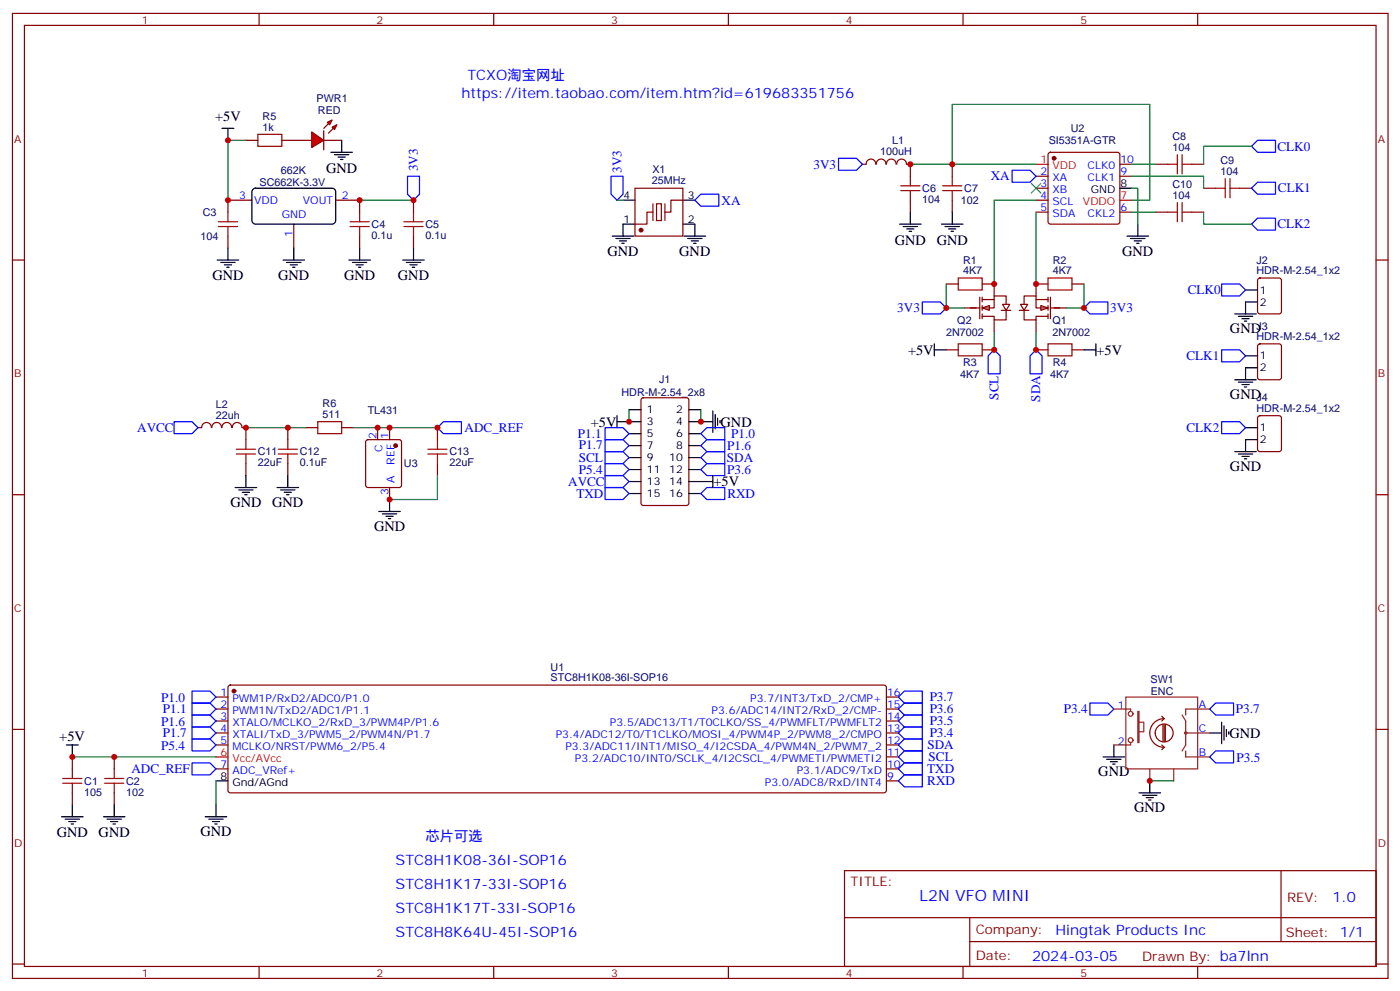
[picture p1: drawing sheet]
<svg xmlns="http://www.w3.org/2000/svg" width="413mm" height="292mm" viewBox="0 0 413 292" stroke-linecap="round" stroke-linejoin="round" font-family="sans-serif">
<g fill="none" stroke="#870000" stroke-width=".35">
<path d="M3.7 4h405.3v284.3h-405.3zM7.2 7.5h398.3v277.3h-398.3zM76.3 4v3.5M145.5 4v3.5M214.6 4v3.5M283.8 4v3.5M352.9 4v3.5M67.2 59h7M72.5 41.3h3.5M83 41.3h3.6M98.9 59h7.1M187.1 55.5h14.1v14.1h-14.1z"/>
<path d="M201.2 59h-3.5v3.5h-1.8M305.3 51.9h3.5M305.3 55.5h3.5M305.3 59h3.5M309.1 45.1l.4-.2h19.8l.5 .2 .2 .5v19.7l-.2 .5-.5 .2h-19.8l-.5-.2-.2-.5v-19.7zM330 51.9h3.5M330 48.4h3.5M3.7 76.6h3.5M86.6 66v7.1M192.4 62.5h-1.8v3.5h-3.5M193.5 60h1.4v5h-1.4zM305.3 62.5h3.5"/>
<path d="M330 62.5h3.5M405.5 76.6h3.5M3.7 145.8h3.5M405.5 145.8h3.5M3.7 214.9h3.5M63.6 205.4h3.6M63.6 208.9h3.6M63.6 212.4h3.6M63.6 216h3.6M63.6 219.5h3.6M67.4 202.1l.5-.2h192.6l.5 .2 .2 .5v30.3l-.2 .5-.5 .2h-192.6l-.5-.2-.2-.5v-30.3zM261.2 205.4h3.5"/>
<path d="M261.2 208.9h3.5M261.2 212.4h3.5M261.2 216h3.5M261.2 219.5h3.5M405.5 214.9h3.5M21.3 223v3.6M21.3 233.6v3.5M33.7 223v3.6M33.7 233.6v3.5M63.6 226.6h3.6M261.2 226.6h3.5M261.2 230.1h3.5"/>
<path d="M261.2 223h3.5M248.8 256.5h156.7v28.3h-156.7zM377.5 256.6v20.8M248.9 270.4h156.5M285.8 277.4h119.6M285.8 270.4v14.1M3.7 284.1h3.5M76.3 284.8v3.5M145.5 284.8v3.5M214.6 284.8v3.5M283.8 284.8v3.5M352.9 284.8v3.5"/>
<path d="M405.5 284.1h3.5"/>
</g>
<g fill="#870000" stroke="#870000" stroke-width=".35">
<circle cx="68.9" cy="203.6" r=".53"/>
<circle cx="310.6" cy="46.6" r=".53"/>
<circle cx="188.9" cy="67.8" r=".53"/>
</g>
<path d="M305.3 48.4h3.5M330 59h3.5M63.6 223h3.6" fill="none" stroke="#f00" stroke-width=".35"/>
<g fill="none" stroke="#000" stroke-width=".35">
<path d="M65.4 37.8h3.5M67.2 37.8v3.5M74.5 55.9l.8-.4h22.9l.5 .4 .2 .6v8.8l-.5 .5-.5 .2h-23l-.5-.4-.2-.6v-8.5zM183.6 59h3.5M201.2 59h3.6M330 55.5h3.5M183.6 66h3.5M201.2 66h3.6M328.2 219.5v3.5M356.4 216h3.6M360 212.8v6.3M360.7 213.9v4.2"/>
<path d="M361.4 214.9v2.1M362.1 215.6v.7M21.3 237.1v3.6M33.7 237.1v3.6M63.6 230.1h3.6M63.6 237.1v3.6M325 223h6.4M326.1 223.7h4.2M327.2 224.4h2.1M327.9 225.1h.7M335.6 233.6h6.4M336.7 234.3h4.2"/>
<path d="M337.7 235h2.2M338.5 235.7h.7M338.8 230.1v3.5M18.1 240.7h6.4M19.2 241.4h4.2M20.2 242.1h2.2M21 242.8h.7M30.5 240.7h6.3M31.5 241.4h4.3M32.6 242.1h2.1M33.3 242.8h.7M60.5 240.7h6.3"/>
<path d="M61.5 241.4h4.3M62.6 242.1h2.1M63.3 242.8h.7"/>
</g>
<g fill="none" stroke="#00f" stroke-width=".35">
<path d="M204.8 59l1.7-1.8h5.3v3.5h-5.3zM298.2 50.2h5.3l1.8 1.7-1.8 1.8h-5.3zM56.6 203.6h5.3l1.7 1.8-1.7 1.8h-5.3zM56.6 207.2h5.3l1.7 1.7-1.7 1.8h-5.3zM56.6 210.7h5.3l1.7 1.7-1.7 1.8h-5.3zM56.6 214.2h5.3l1.7 1.8-1.7 1.7h-5.3zM56.6 217.7h5.3l1.7 1.8-1.7 1.8h-5.3zM264.7 219.5l1.8-1.8h5.3v3.6h-5.3zM264.7 212.4l1.8-1.7h5.3v3.5h-5.3zM266.5 214.2h5.3v3.5h-5.3l-1.8-1.7zM266.5 207.2h5.3v3.5h-5.3l-1.8-1.8zM266.5 203.6h5.3v3.6h-5.3l-1.8-1.8z"/>
<path d="M321.2 207.2h5.3l1.7 1.7-1.7 1.8h-5.3zM356.4 208.9l1.8-1.7h5.3v3.5h-5.3zM56.6 224.8h5.3l1.7 1.8-1.7 1.7h-5.3zM264.7 226.6l1.8-1.8h5.3v3.5h-5.3zM264.7 223l1.8-1.7h5.3v3.5h-5.3zM266.5 228.3h5.3v3.5h-5.3l-1.8-1.7zM356.4 223l1.8-1.7h5.3v3.5h-5.3z"/>
</g>
<path d="M21.3 223h42.3M63.6 230.1v7M338.8 230.1h7.1" fill="none" stroke="#008700" stroke-width=".35"/>
<g fill="none" stroke="#8c2424" stroke-width=".35">
<path d="M328.2 208.9h5v.7M331.8 205.4h21.1v21.2h-21.1zM333.2 218.8v.7h-5M335.3 209.6h.3v9.2h-.3zM335.6 212.8h1.4v2.8h-1.4M348.3 210.7l1.1 1.7v7.1l-1.1 1.8M349.4 216h7M356.4 208.9h-7v1.8M338.8 226.6v3.5M345.9 226.6v3.5M349.4 221.3v1.7h7"/>
<circle cx="333.2" cy="210.3" r=".71"/>
<circle cx="333.2" cy="218.1" r=".71"/>
<circle cx="349.4" cy="216" r=".35"/>
</g>
<path d="M340.4 216a2.65 2.65 0 0 1 3.8-2.4 2.65 2.65 0 0 1 .6 4.4 2.65 2.65 0 0 1-4.3-1.3l-.1-.6M342.3 219.5l.7 .7M342.3 211l.7 .7M342.7 213.5v4.9M343 211.7a4.2 4.2 0 0 0-4.2 4.3 4.2 4.2 0 0 0 4.2 4.2M343 213.5v4.9M343 211.7l-.7 .7M343.4 213.5v4.9M343 220.2l-.7 .7" fill="none" stroke="#850000" stroke-width=".35"/>
<path d="M192.4 60v5M195.9 60v5" fill="none" stroke="#871200" stroke-width=".35"/>
<path d="M76 39.6h7v3.5h-7zM18.5 230.8h5.6M18.5 229.4h5.6M21.3 226.6v2.8M21.3 230.8v2.8M30.8 230.8h5.7M30.8 229.4h5.7M33.7 226.6v2.8M33.7 230.8v2.8" fill="none" stroke="#a10000" stroke-width=".35"/>
<g fill="#f00" stroke="#870000" stroke-width=".35">
<path d="M91.9 38.9l3.5 2.4-3.5 2.2z"/>
<path d="M95.4 38.5v5.7z"/>
</g>
<g fill="#870000" stroke="#870000" stroke-width=".35">
<path d="M96.8 36.4l-1.4 1.4z"/>
<path d="M96.8 39.2l1.4-1.4z"/>
</g>
<g fill="#f00" stroke="#870000" stroke-width=".35">
<path d="M96.4 36.1l1.5-.8-.7 1.5z"/>
<path d="M97.9 37.5l1.4-.7-.7 1.4z"/>
</g>
<g fill="none" stroke="#870000" stroke-width=".35">
<path d="M67.2 59v3.5M86.6 41.3h5.3M95.4 41.3h5.3M106 59v3.5M121.8 59v3.5M254.1 48.4h1.1M255.2 48.4a1.41 1.41 0 0 1 1.4-1.5 1.41 1.41 0 0 1 1.4 1.5M258.2 48.4a1.41 1.41 0 0 1 1.4-1.5 1.41 1.41 0 0 1 1.4 1.5M261.2 48.4a1.41 1.41 0 0 1 1.4-1.5 1.41 1.41 0 0 1 1.4 1.5M264.3 48.4a1.41 1.41 0 0 1 1.4-1.5 1.41 1.41 0 0 1 1.4 1.5M267.2 48.4h1.1v3.5M268.3 59v3.5"/>
<path d="M280.6 48.4v3.5M280.6 59v3.5M340.6 48.4h3.5M351.2 48.4h3.5M354.7 55.5h3.5M365.3 55.5h3.5M67.2 69.6v3.5M106 69.6v3.5M121.8 69.6v3.5M340.6 62.5h3.5M351.2 62.5h3.5"/>
</g>
<g fill="none" stroke="#000" stroke-width=".35">
<path d="M97.5 44.9h6.4M98.6 45.6h4.2M99.6 46.3h2.1M100.3 47h.7M100.7 41.3v3.6M64 76.6h6.3M65.1 77.3h4.2M66.1 78h2.1M66.8 78.7h.7M67.2 73.1v3.5M83.4 76.6h6.3M84.5 77.3h4.2"/>
<path d="M85.5 78h2.1M86.2 78.7h.7M86.6 73.1v3.5M102.8 76.6h6.3M103.9 77.3h4.2M104.9 78h2.1M105.6 78.7h.7M106 73.1v3.5M118.7 76.6h6.3M119.7 77.3h4.3M120.8 78h2.1M121.5 78.7h.7"/>
<path d="M121.8 73.1v3.5M180.4 69.6h6.4M181.5 70.3h4.2M182.5 71h2.1M183.2 71.7h.7M183.6 66v3.6M201.6 69.6h6.3M202.6 70.3h4.3M203.7 71h2.1M204.4 71.7h.7M204.8 66v3.6M265.1 66h6.3"/>
<path d="M266.1 66.7h4.3M267.2 67.5h2.1M267.9 68.2h.7M268.3 62.5v3.5M277.4 66h6.4M278.5 66.7h4.2M279.5 67.5h2.2M280.2 68.2h.8M280.6 62.5v3.5M332.1 69.6h6.4M333.2 70.3h4.2M334.2 71h2.1"/>
<path d="M334.9 71.7h.7M335.3 66v3.6"/>
</g>
<g fill="none" stroke="#a10000" stroke-width=".35">
<path d="M265.4 56.2h5.7M265.4 54.8h5.7M268.3 51.9v2.9M268.3 56.2v2.8M277.8 56.2h5.6M277.8 54.8h5.6M280.6 51.9v2.9M280.6 56.2v2.8M344.1 48.4h2.8M346.9 45.6v5.6M346.9 59.7v5.6M348.3 48.4h2.9"/>
<path d="M348.3 45.6v5.6M348.3 59.7v5.6M358.2 55.5h2.8M361 52.6v5.7M362.4 55.5h2.9M362.4 52.6v5.7M64.3 66.7h5.7M64.3 65.3h5.7M67.2 62.5v2.8M67.2 66.7v2.9M103.2 66.7h5.6M103.2 65.3h5.6"/>
<path d="M106 62.5v2.8M106 66.7v2.9M119 66.7h5.7M119 65.3h5.7M121.8 62.5v2.8M121.8 66.7v2.9M344.1 62.5h2.8M348.3 62.5h2.9"/>
</g>
<path d="M72.5 41.3h-5.3v17.7M106 59h15.8M181.8 59h1.8M268.3 48.4h37M280.6 48.4v-17.6h58.2v28.2h-5.3M333.5 55.5h1.8v10.5M333.5 51.9h21.2v3.6M333.5 48.4h7.1M368.8 43.1h-14.1v5.3M333.5 62.5h7.1M354.7 62.5v3.5h14.1" fill="none" stroke="#008700" stroke-width=".35"/>
<path d="M120.1 51.9h3.5v5.3l-1.8 1.8-1.7-1.8zM180.1 51.9h3.5v5.3l-1.8 1.8-1.7-1.8zM247.1 46.6h5.3l1.7 1.8-1.7 1.8h-5.3zM368.8 55.5l1.8-1.8h5.2v3.5h-5.2zM368.8 43.1l1.8-1.8h5.2v3.6h-5.2zM368.8 66l1.8-1.7h5.2v3.5h-5.2z" fill="none" stroke="#00f" stroke-width=".35"/>
<g fill="#fff" stroke="#870000" stroke-width=".35">
<path d="M306.7 90l2.1 .7-2.1 .7z"/>
<path d="M300.7 89.7h2.1l-1 1.7z"/>
</g>
<path d="M300.4 91.4h2.8M301.8 91.4v2.9h3.5v-1.1h3.5M301.8 89.7v-2.5h3.5v3.5h3.5M305.3 88.3h3.5M305.3 83.7v3.5M305.3 94.3v3.5M308.8 87.6v1.4M308.8 90v1.4M308.8 92.5v1.4M309.5 87.6v6.3M309.5 90.7h4.6" fill="none" stroke="#870000" stroke-width=".35"/>
<g fill="#fff" stroke="#870000" stroke-width=".35">
<path d="M289.4 90.7l2.1-.7v1.4z"/>
<path d="M295.4 89.7h2.1l-1 1.7z"/>
</g>
<g fill="none" stroke="#870000" stroke-width=".35">
<path d="M278.8 83.7h3.6M284.1 90.7h4.6M288.7 87.6v6.3M289.4 88.3h3.5M289.4 87.6v1.4M289.4 90v1.4M289.4 92.5v1.4M289.4 83.7h3.5v3.5M292.9 94.3v3.5M295.1 91.4h2.8M296.5 91.4v2.9h-3.6v-1.1h-3.5M296.5 89.7v-2.5h-3.6v3.5h-3.5"/>
<path d="M305.3 83.7h3.5M315.9 83.7h3.5M370.8 82.1l.5-.2h5.6l.7 .4v9.5l-.4 .6-5.9 .1-.7-.5v-9.4zM189.1 117.4l.5-.2h12.7l.6 .4 .1 30.6-.5 .7h-12.9l-.7-.4v-30.6zM278.8 103.1h3.6M289.4 103.1h3.5M305.3 103.1h3.5M315.9 103.1h3.5M370.8 101.5l.5-.2h5.6l.7 .4v9.5l-.4 .6-5.9 .1-.7-.5v-9.4zM58.3 126h1.1M59.4 126a1.41 1.41 0 0 1 1.5-1.5 1.41 1.41 0 0 1 1.4 1.5M62.4 126a1.41 1.41 0 0 1 1.4-1.5 1.41 1.41 0 0 1 1.5 1.5"/>
<path d="M65.4 126a1.41 1.41 0 0 1 1.4-1.5 1.41 1.41 0 0 1 1.4 1.5M68.5 126a1.41 1.41 0 0 1 1.4-1.5 1.41 1.41 0 0 1 1.4 1.5M71.4 126h1.1v3.5M72.5 136.6v3.5M84.8 126v3.5M84.8 136.6v3.5M90.1 126h3.5M100.7 126h3.5M108 129.7l.4-.2h9.2l.5 .2 .2 .5v12.7l-.2 .5-.5 .3h-9.2l-.5-.3-.2-.5v-12.7zM111.3 126v3.5M114.8 126v3.5M128.9 126v3.5"/>
<path d="M128.9 136.6v3.5M370.8 122.7l.5-.2h5.6l.7 .4v9.5l-.4 .6-5.9 .1-.7-.5v-9.4zM114.8 143.7v3.5"/>
</g>
<g fill="none" stroke="#a10000" stroke-width=".35">
<path d="M282.4 81.9h7v3.5h-7zM308.8 81.9h7.1v3.5h-7.1zM282.4 101.3h7v3.5h-7zM308.8 101.3h7.1v3.5h-7.1zM69.6 133.8h5.7M69.6 132.4h5.7M72.5 129.5v2.9M72.5 133.8v2.8M82 133.8h5.6M82 132.4h5.6M84.8 129.5v2.9M84.8 133.8v2.8"/>
<path d="M93.6 124.2h7.1v3.6h-7.1zM126.1 133.8h5.6M126.1 132.4h5.6M128.9 129.5v2.9M128.9 133.8v2.8"/>
</g>
<g fill="none" stroke="#00f" stroke-width=".35">
<path d="M271.8 89h5.3l1.7 1.7-1.7 1.8h-5.3zM321.2 89h5.3v3.5h-5.3l-1.8-1.8zM360 83.7h5.3l1.7 1.7-1.7 1.8h-5.3zM292.9 103.1l1.8 1.7v5.3h-3.5v-5.3zM305.3 103.1l1.8 1.7v5.3h-3.6v-5.3zM360 103.1h5.3l1.7 1.7-1.7 1.8h-5.3zM51.3 124.2h5.3l1.7 1.8-1.7 1.8h-5.3zM128.9 126l1.8-1.8h5.3v3.6h-5.3zM178.3 136.6h5.3l1.7 1.8-1.7 1.7h-5.3zM178.3 126h5.3l1.7 1.8-1.7 1.7h-5.3zM178.3 133.1h5.3l1.7 1.7-1.7 1.8h-5.3zM178.3 129.5h5.3l1.7 1.8-1.7 1.8h-5.3z"/>
<path d="M206.5 127.8l1.8-1.8h5.3v3.5h-5.3zM206.5 134.8l1.8-1.7h5.3v3.5h-5.3zM206.5 131.3l1.8-1.8h5.3v3.6h-5.3zM208.3 136.6h5.3v3.5h-5.3l-1.8-1.7zM360 124.2h5.3l1.7 1.8-1.7 1.8h-5.3zM178.3 143.7h5.3l1.7 1.7-1.7 1.8h-5.3zM178.3 140.1h5.3l1.7 1.8-1.7 1.8h-5.3zM206.5 145.4l1.8-1.7h5.3v3.5h-5.3z"/>
</g>
<path d="M305.3 59h-12.4v24.7M305.3 62.5v21.2M278.8 83.7v7h5.3M292.9 97.8v5.3M305.3 97.8v5.3M319.4 83.7v7h-5.3M72.5 126h17.6M104.2 126h24.7M185.3 120.7v3.5M206.5 120.7v3.5M128.9 140.1v7.1h-14.1" fill="none" stroke="#008700" stroke-width=".35"/>
<g fill="none" stroke="#000" stroke-width=".35">
<path d="M363.9 92.5h6.3M364.9 93.2h4.2M366 93.9h2.1M366.7 94.6h.7M367 85.4h3.6M370.6 89h-3.6v3.5M275.3 103.1h3.5M275.3 101.3v3.5M319.4 103.1h3.5M322.9 101.3v3.5M363.9 111.9h6.3M364.9 112.6h4.2"/>
<path d="M366 113.3h2.1M366.7 114h.7M367 104.8h3.6M370.6 108.4h-3.6v3.5M181.8 124.2h7.1M181.8 122.5v3.5M185.3 120.7h3.6M185.3 127.8h3.6M185.3 131.3h3.6M185.3 134.8h3.6M185.3 138.4h3.6M203 124.2h7"/>
<path d="M203 120.7h3.5M203 127.8h3.5M203 131.3h3.5M203 134.8h3.5M203 138.4h3.5M210 121.1v6.3M210.7 122.1v4.3M211.5 123.2v2.1M212.2 123.9v.7M363.9 133.1h6.3M364.9 133.8h4.2M366 134.5h2.1"/>
<path d="M366.7 135.2h.7M367 126h3.6M370.6 129.5h-3.6v3.6M69.3 143.7h6.3M70.3 144.4h4.3M71.4 145.1h2.1M72.1 145.8h.7M72.5 140.1v3.6M81.6 143.7h6.4M82.7 144.4h4.2M83.7 145.1h2.2M84.5 145.8h.7"/>
<path d="M84.8 140.1v3.6M111.6 150.7h6.4M112.7 151.4h4.2M113.7 152.1h2.2M114.4 152.8h.7M114.8 147.2v3.5M185.3 141.9h3.6M185.3 145.4h3.6M203 141.9h7M203 145.4h3.5M210 140.1v3.6M19.5 219.5h3.6"/>
<path d="M21.3 219.5v3.5"/>
</g>
<path d="M303.9 54l2.8 2.9M306.7 54l-2.8 2.9" fill="none" stroke="#3c3" stroke-width=".35"/>
<circle cx="116.6" cy="131.3" r=".53" fill="#870000" stroke="#870000" stroke-width=".35"/>
<g fill="#c00">
<circle cx="338.8" cy="230.1" r=".88"/>
<circle cx="33.7" cy="223" r=".88"/>
<circle cx="67.2" cy="59" r=".88"/>
<circle cx="67.2" cy="41.3" r=".88"/>
<circle cx="106" cy="59" r=".88"/>
<circle cx="121.8" cy="59" r=".88"/>
<circle cx="268.3" cy="48.4" r=".88"/>
<circle cx="280.6" cy="48.4" r=".88"/>
<circle cx="305.3" cy="103.1" r=".88"/>
<circle cx="292.9" cy="103.1" r=".88"/>
<circle cx="278.8" cy="90.7" r=".88"/>
<circle cx="319.4" cy="90.7" r=".88"/>
<circle cx="292.9" cy="83.7" r=".88"/>
<circle cx="305.3" cy="83.7" r=".88"/>
<circle cx="21.3" cy="223" r=".88"/>
<circle cx="185.3" cy="124.2" r=".88"/>
<circle cx="206.5" cy="124.2" r=".88"/>
<circle cx="84.8" cy="126" r=".88"/>
<circle cx="111.3" cy="126" r=".88"/>
<circle cx="114.8" cy="126" r=".88"/>
<circle cx="114.8" cy="147.2" r=".88"/>
<circle cx="128.9" cy="126" r=".88"/>
<circle cx="72.5" cy="126" r=".88"/>
</g>
<text font-size="4.6" fill="#00f" x="270.9" y="265.6">L2N VFO MINI</text>
<g font-size="4.2" fill="#00f">
<text x="137.7" y="23.7">TCXO淘宝网址</text>
<text x="136" y="29">https://item.taobao.com/item.htm?id=619683351756</text>
<text x="125.4" y="247.7">芯片可选</text>
<text x="116.6" y="254.8">STC8H1K08-36I-SOP16</text>
<text x="116.6" y="261.8">STC8H1K17-33I-SOP16</text>
<text x="116.6" y="268.9">STC8H1K17T-33I-SOP16</text>
<text x="392.6" y="265.8">1.0</text>
<text x="116.6" y="275.9">STC8H8K64U-45I-SOP16</text>
<text x="311" y="275.4">Hingtak Products Inc</text>
<text x="304.1" y="283.2">2024-03-05</text>
</g>
<g font-size="4.2">
<text x="63.4" y="35.8">+5V</text>
<text x="96.1" y="51">GND</text>
<text x="179" y="75.6">GND</text>
<text x="200.2" y="75.6">GND</text>
<text x="263.7" y="72">GND</text>
<text x="276" y="72">GND</text>
<text x="330.7" y="75.6">GND</text>
<text x="62.6" y="82.6">GND</text>
<text x="82" y="82.6">GND</text>
<text x="101.4" y="82.6">GND</text>
<text x="117.3" y="82.6">GND</text>
<text x="362.4" y="98.1">GND</text>
<text x="267.6" y="104.5">+5V</text>
<text x="323.1" y="104.5">+5V</text>
<text x="362.4" y="117.5">GND</text>
<text x="174.1" y="125.7">+5V</text>
<text x="212.3" y="125.7">GND</text>
<text x="210.2" y="143.3">+5V</text>
<text x="362.4" y="138.7">GND</text>
<text x="67.9" y="149.3">GND</text>
<text x="80.2" y="149.3">GND</text>
<text x="110.2" y="156.4">GND</text>
<text x="17.5" y="218.4">+5V</text>
<text x="362.3" y="217.3">GND</text>
<text x="323.6" y="228.7">GND</text>
<text x="334.2" y="239.3">GND</text>
<text x="16.7" y="246.7">GND</text>
<text x="29.1" y="246.7">GND</text>
<text x="59.1" y="246.3">GND</text>
</g>
<g font-size="3.9" fill="#00f">
<text x="376.4" y="44.4">CLK0</text>
<text x="123.1" y="50.4" transform="rotate(-90 123.1 50.4)">3V3</text>
<text x="183.1" y="50.9" transform="rotate(-90 183.1 50.9)">3V3</text>
<text x="239.7" y="49.6">3V3</text>
<text x="291.9" y="53">XA</text>
<text x="376.6" y="56.7">CLK1</text>
<text x="212.6" y="60.4">XA</text>
<text x="376.4" y="67.3">CLK2</text>
<text x="350" y="86.7">CLK0</text>
<text x="264.4" y="92">3V3</text>
<text x="327.2" y="92">3V3</text>
<text x="349.6" y="106.1">CLK1</text>
<text x="294.2" y="117.7" transform="rotate(-90 294.2 117.7)">SCL</text>
<text x="306.5" y="118.4" transform="rotate(-90 306.5 118.4)">SDA</text>
<text x="40.4" y="127.2">AVCC</text>
<text x="136.9" y="127.4">ADC_REF</text>
<text x="170.3" y="129">P1.1</text>
<text x="215.5" y="129.1">P1.0</text>
<text x="349.6" y="127.3">CLK2</text>
<text x="170.5" y="136.1">SCL</text>
<text x="170.6" y="132.4">P1.7</text>
<text x="214.2" y="136.2">SDA</text>
<text x="214.3" y="132.6">P1.6</text>
<text x="167.4" y="143.2">AVCC</text>
<text x="170.6" y="139.6">P5.4</text>
<text x="214.3" y="139.7">P3.6</text>
<text x="169.9" y="146.6">TXD</text>
<text x="214.3" y="146.6">RXD</text>
<text x="47.5" y="206.9">P1.0</text>
<text x="273.9" y="206.7">P3.7</text>
<text x="47.5" y="213.9">P1.6</text>
<text x="48" y="210.2">P1.1</text>
<text x="273.9" y="213.7">P3.5</text>
<text x="273.9" y="210.2">P3.6</text>
<text x="313.5" y="210.1">P3.4</text>
<text x="364.2" y="210.2">P3.7</text>
<text x="47.5" y="221">P5.4</text>
<text x="48" y="217.3">P1.7</text>
<text x="273.3" y="220.8">SDA</text>
<text x="273.9" y="217.3">P3.4</text>
<text x="38.7" y="227.8">ADC_REF</text>
<text x="273.2" y="227.9">TXD</text>
<text x="273.6" y="224.3">SCL</text>
<text x="364.4" y="224.4">P3.5</text>
<text x="273.2" y="231.4">RXD</text>
</g>
<g font-size="3.9" fill="#800">
<text x="250.6" y="261.1">TITLE:</text>
<text x="379.2" y="265.8">REV:</text>
<text x="287.5" y="275.3">Company:</text>
<text x="378.9" y="275.9">Sheet: 1/1</text>
<text x="287.5" y="283">Date:</text>
<text x="336.6" y="283.1">Drawn By: ba7lnn</text>
</g>
<g font-size="3.2" fill="#800">
<text x="41.8" y="6.9">1</text>
<text x="110.9" y="6.9">2</text>
<text x="180.1" y="6.9">3</text>
<text x="249.2" y="6.9">4</text>
<text x="318.3" y="6.9">5</text>
<text x="4.2" y="42.1">A</text>
<text x="406" y="42.1">A</text>
<text x="4.2" y="111.2">B</text>
<text x="406" y="111.2">B</text>
<text x="4.2" y="180.3">C</text>
<text x="406" y="180.3">C</text>
<text x="4.2" y="249.5">D</text>
<text x="406" y="249.5">D</text>
<text x="41.8" y="287.8">1</text>
<text x="110.9" y="287.8">2</text>
<text x="180.1" y="287.8">3</text>
<text x="249.2" y="287.8">4</text>
<text x="318.3" y="287.8">5</text>
</g>
<g font-size="3.2" fill="#000080">
<text x="77.4" y="35.3">R5</text>
<text x="93.3" y="30.1">PWR1</text>
<text x="93.7" y="33.7">RED</text>
<text x="77.4" y="38.5">1k</text>
<text x="315.5" y="39">U2</text>
<text x="345.5" y="41.3">C8</text>
<text x="259.4" y="45.8">100uH</text>
<text x="262.9" y="42.5">L1</text>
<text x="309" y="42.5">SI5351A-GTR</text>
<text x="345.5" y="44.5">104</text>
<text x="82.7" y="51.3">662K</text>
<text x="192.2" y="51.1">X1</text>
<text x="359.6" y="51.6">104</text>
<text x="359.6" y="48.3">C9</text>
<text x="76.5" y="54.8">SC662K-3.3V</text>
<text x="192.1" y="54.3">25MHz</text>
<text x="271.8" y="59.8">104</text>
<text x="271.8" y="56.6">C6</text>
<text x="284.1" y="56.6">C7</text>
<text x="345.5" y="58.6">104</text>
<text x="345.5" y="55.4">C10</text>
<text x="59.8" y="63.6">C3</text>
<text x="283.1" y="60.1">102</text>
<text x="59.1" y="70.7">104</text>
<text x="109.5" y="70.4">0.1u</text>
<text x="109.5" y="67.2">C4</text>
<text x="125.4" y="70.4">0.1u</text>
<text x="125.4" y="67.2">C5</text>
<text x="283.8" y="77.6">R1</text>
<text x="310.2" y="77.6">R2</text>
<text x="370.2" y="77.7">J2</text>
<text x="283.8" y="80.9">4K7</text>
<text x="310.2" y="80.9">4K7</text>
<text x="370.2" y="80.9">HDR-M-2.54_1x2</text>
<text x="282.1" y="95.4">Q2</text>
<text x="310.2" y="95.4">Q1</text>
<text x="278.8" y="98.9">2N7002</text>
<text x="310.1" y="99">2N7002</text>
<text x="370.2" y="100.3">HDR-M-2.54_1x2</text>
<text x="370.2" y="97.1">J3</text>
<text x="283.8" y="107.7">R3</text>
<text x="310.2" y="107.7">R4</text>
<text x="194.2" y="113">J1</text>
<text x="283" y="111.3">4K7</text>
<text x="309.4" y="111.3">4K7</text>
<text x="183.1" y="116.6">HDR-M-2.54_2x8</text>
<text x="370.2" y="118.3">J4</text>
<text x="63.6" y="123.4">22uh</text>
<text x="63.6" y="120.3">L2</text>
<text x="95" y="123.2">511</text>
<text x="95" y="120">R6</text>
<text x="108.4" y="121.9">TL431</text>
<text x="370.2" y="121.4">HDR-M-2.54_1x2</text>
<text x="76" y="137.4">22uF</text>
<text x="76" y="134.2">C11</text>
<text x="88.3" y="137.4">0.1uF</text>
<text x="88.3" y="134.2">C12</text>
<text x="119" y="137.7">U3</text>
<text x="132.4" y="137.4">22uF</text>
<text x="132.4" y="134.2">C13</text>
<text x="162.3" y="197.6">U1</text>
<text x="162.3" y="200.6">STC8H1K08-36I-SOP16</text>
<text x="339" y="201.3">SW1</text>
<text x="339.1" y="204.7">ENC</text>
<text x="24.8" y="231.2">C1</text>
<text x="37.2" y="231.2">C2</text>
<text x="24.8" y="234.4">105</text>
<text x="37.2" y="234.4">102</text>
</g>
<g font-size="3.2" fill="#f00">
<text x="306.6" y="48">1</text>
<text x="310.1" y="49.8">VDD</text>
<text x="330.2" y="58.6">7</text>
<text x="319.1" y="60.4">VDDO</text>
<text x="65" y="222.7">6</text>
<text x="68.5" y="224.4">Vcc/AVcc</text>
</g>
<g font-size="3.2" fill="#00f">
<text x="306.6" y="51.6">2</text>
<text x="310.1" y="53.3">XA</text>
<text x="320.5" y="53.3">CLK1</text>
<text x="320.5" y="49.8">CLK0</text>
<text x="330.2" y="51.6">9</text>
<text x="330.2" y="48">10</text>
<text x="70.4" y="58.6">3</text>
<text x="100.7" y="58.6">2</text>
<text x="306.6" y="55.1">3</text>
<text x="306.6" y="58.6">4</text>
<text x="310.1" y="56.9">XB</text>
<text x="74.9" y="60">VDD</text>
<text x="83" y="64.3">GND</text>
<text x="89.3" y="60">VOUT</text>
<text x="306.6" y="62.2">5</text>
<text x="310.1" y="60.4">SCL</text>
<text x="310.1" y="63.9">SDA</text>
<text x="320.5" y="63.9">CKL2</text>
<text x="330.2" y="62.2">6</text>
<text x="86.2" y="69.8" transform="rotate(-90 86.2 69.8)">1</text>
<text x="110.9" y="129.4" transform="rotate(-90 110.9 129.4)">2</text>
<text x="114.4" y="129.4" transform="rotate(-90 114.4 129.4)">1</text>
<text x="112.7" y="133.1" transform="rotate(-90 112.7 133.1)">C</text>
<text x="116.2" y="136.9" transform="rotate(-90 116.2 136.9)">REF</text>
<text x="116.2" y="142.3" transform="rotate(-90 116.2 142.3)">A</text>
<text x="114.4" y="145.8" transform="rotate(-90 114.4 145.8)">3</text>
<text x="65" y="205">1</text>
<text x="65" y="208.6">2</text>
<text x="68.5" y="206.8">PWM1P/RxD2/ADC0/P1.0</text>
<text x="221.1" y="206.8">P3.7/INT3/TxD_2/CMP+</text>
<text x="261.4" y="208.6">15</text>
<text x="261.4" y="205">16</text>
<text x="329.4" y="208.9">1</text>
<text x="353.3" y="208.6">A</text>
<text x="65" y="212.1">3</text>
<text x="65" y="215.6">4</text>
<text x="68.5" y="210.3">PWM1N/TxD2/ADC1/P1.1</text>
<text x="68.5" y="213.9">XTALO/MCLKO_2/RxD_3/PWM4P/P1.6</text>
<text x="179.7" y="213.9">P3.5/ADC13/T1/T0CLKO/SS_4/PWMFLT/PWMFLT2</text>
<text x="209.7" y="210.3">P3.6/ADC14/INT2/RxD_2/CMP-</text>
<text x="261.4" y="215.6">13</text>
<text x="261.4" y="212.1">14</text>
<text x="353.3" y="215.6">C</text>
<text x="65" y="219.1">5</text>
<text x="68.5" y="217.4">XTALI/TxD_3/PWM5_2/PWM4N/P1.7</text>
<text x="68.5" y="220.9">MCLKO/NRST/PWM6_2/P5.4</text>
<text x="163.7" y="217.4">P3.4/ADC12/T0/T1CLKO/MOSI_4/PWM4P_2/PWM8_2/CMPO</text>
<text x="166.6" y="220.9">P3.3/ADC11/INT1/MISO_4/I2CSDA_4/PWM4N_2/PWM7_2</text>
<text x="261.4" y="219.1">12</text>
<text x="329.4" y="219.5">2</text>
<text x="65" y="226.2">7</text>
<text x="68.5" y="228">ADC_VRef+</text>
<text x="169.4" y="224.4">P3.2/ADC10/INT0/SCLK_4/I2CSCL_4/PWMETI/PWMETI2</text>
<text x="234.8" y="228">P3.1/ADC9/TxD</text>
<text x="261.4" y="226.2">10</text>
<text x="261.4" y="222.7">11</text>
<text x="353.3" y="222.7">B</text>
<text x="225.4" y="231.5">P3.0/ADC8/RxD/INT4</text>
<text x="261.4" y="229.7">9</text>
</g>
<g font-size="3.2">
<text x="183.7" y="58.6">4</text>
<text x="202.6" y="58.6">3</text>
<text x="321.4" y="56.9">GND</text>
<text x="330.2" y="55.1">8</text>
<text x="183.7" y="65.7">1</text>
<text x="202.6" y="65.7">2</text>
<text x="371.3" y="86.5">1</text>
<text x="371.3" y="90">2</text>
<text x="371.3" y="105.9">1</text>
<text x="371.3" y="109.4">2</text>
<text x="190.6" y="121.8">1</text>
<text x="190.6" y="125.3">3</text>
<text x="199.2" y="121.8">2</text>
<text x="199.2" y="125.3">4</text>
<text x="190.6" y="128.8">5</text>
<text x="199.2" y="128.8">6</text>
<text x="371.3" y="127.1">1</text>
<text x="371.3" y="130.6">2</text>
<text x="190.6" y="132.4">7</text>
<text x="190.6" y="135.9">9</text>
<text x="197.2" y="135.9">10</text>
<text x="199.2" y="132.4">8</text>
<text x="190.6" y="139.4">11</text>
<text x="190.6" y="142.9">13</text>
<text x="197.2" y="139.4">12</text>
<text x="197.2" y="142.9">14</text>
<text x="190.6" y="146.5">15</text>
<text x="197.2" y="146.5">16</text>
<text x="65" y="229.7">8</text>
<text x="68.5" y="231.5">Gnd/AGnd</text>
</g>
</svg>
